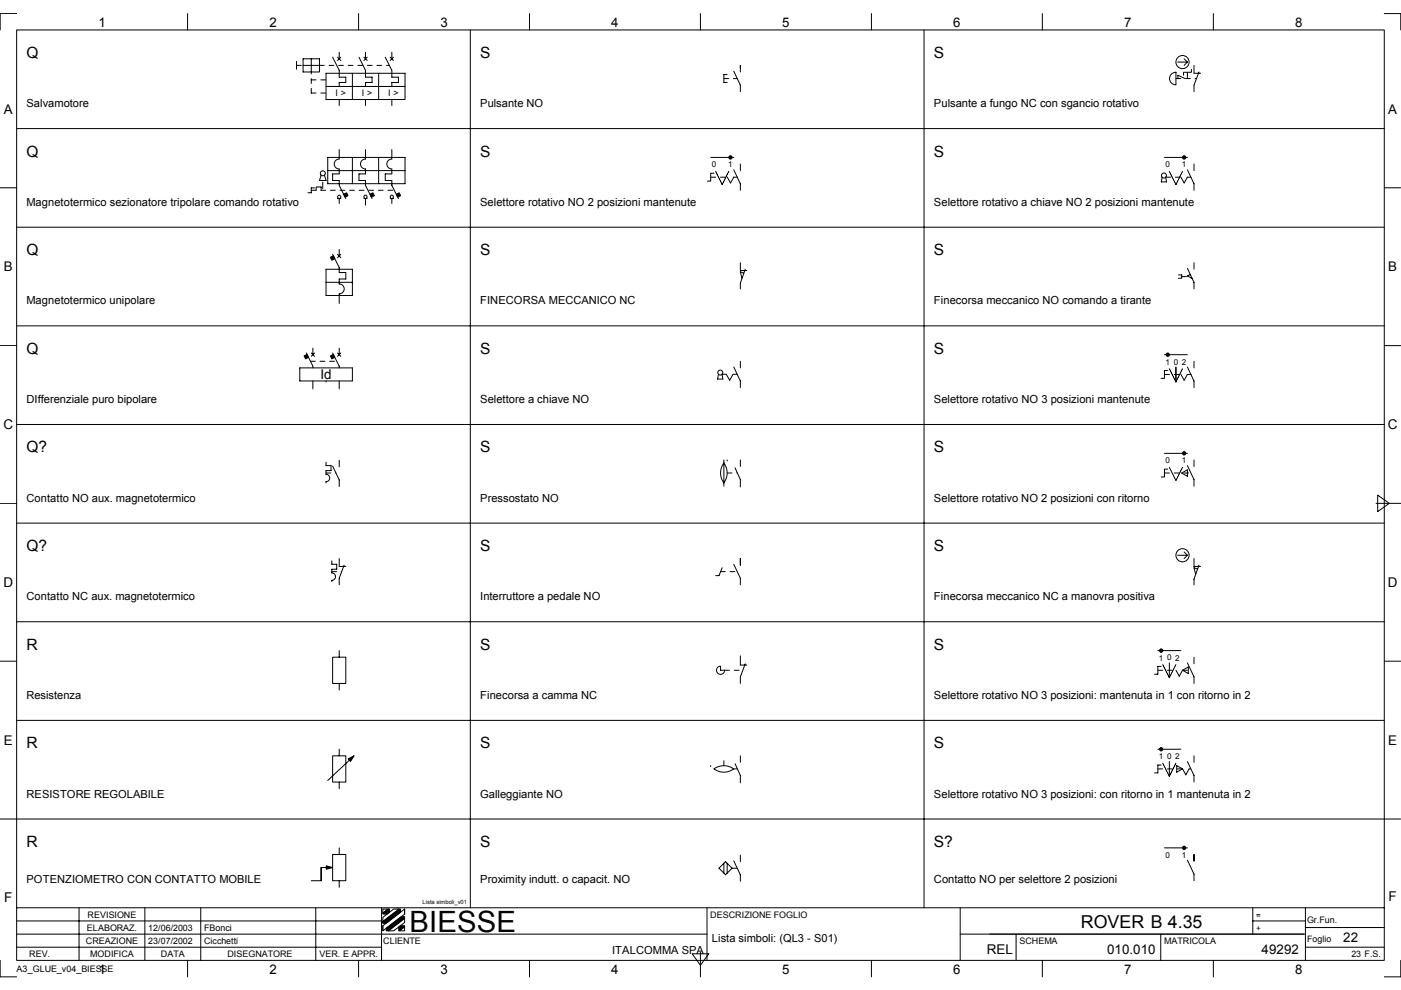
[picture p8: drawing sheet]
<svg xmlns="http://www.w3.org/2000/svg" width="297mm" height="210mm" viewBox="0 0 297 210" stroke-linecap="round" stroke-linejoin="round" font-family="sans-serif">
<g fill="none" stroke="#000" stroke-width=".21">
<path d="M3.5 6.3h290v197.3h-290zM3.5 2.9h-3.5v3.4M39.8 2.9v3.4M62.9 13v1.7M64.3 12.5h3.4v2.8h-3.4zM64.3 13.9h3.4M66 12.5v2.8M69.1 15.5h16.8v5.6h-16.8zM69.1 18.3h16.8M70.5 12.1l1.4 2.8v1.5h1.4v1.1h-1.4v.8M71.6 12.1l.7 .7M71.9 11.1v1.4"/>
<path d="M72.3 12.1l-.7 .7M74.7 15.5v5.6M76 2.9v3.4M76.1 12.1l1.4 2.8v1.5h1.4v1.1h-1.4v.8M77.1 12.1l.7 .7M77.5 11.1v1.4M77.8 12.1l-.7 .7M80.3 15.5v5.6M81.7 12.1l1.4 2.8v1.5h1.4v1.1h-1.4v.8M82.7 12.1l.7 .7M83.1 11.1v1.4M83.4 12.1l-.7 .7"/>
<path d="M99.7 6.3v186.2M112.3 2.9v3.4M148.5 2.9v3.4M154.2 15.8h-.7v1.7h.7M155.6 15.1l1.4 3v1.3M157 13.9v1.4M184.8 2.9v3.4M195.9 6.3v186.2M221 2.9v3.4M249.3 15.3a1.33 1.33 0 0 0-1.3 1.3 1.33 1.33 0 0 0 1.3 1.4M249.3 15.3v2.7M249.7 16.7v-.7l1.6 .7"/>
<path d="M251.1 12.5l.7 .7h-2.1M251.8 15.3v1.4M251.8 13.2l-.7 .7M252.6 14.7v.6h-1.7v.7M253.2 13.9v1.6h1.3M254.2 15.3l-1 2.8v1.3M257.3 2.9v3.4M293.5 2.9h3.5v3.4M0 39.8h3.5M3.5 27.3h290M66.7 39.8h-.7v1.1h-.7M68.1 37.1l-.4 1.2h1.4l-.3-1.2"/>
<path d="M68.4 38.6v1.4M69.5 36.2h16.4M69.5 33.4h16.4v5.5h-16.4zM71.9 33.7a1.06 1.06 0 0 0-1 1.1 1.06 1.06 0 0 0 1 1M71.9 35.8v1.1h-1.4v1.4h1.4v1l1.4 2.8M71.9 21.1v1.3M71.9 31.7v2M74.7 33.4v5.5M77.5 31.7v2a1.06 1.06 0 0 0-1.1 1.1 1.06 1.06 0 0 0 1.1 1v1.1h-1.4v1.4h1.4v1l1.4 2.8M77.5 21.1v1.3M80.3 33.4v5.5M83.1 31.7v2a1.06 1.06 0 0 0-1.1 1.1 1.06 1.06 0 0 0 1.1 1v1.1h-1.4v1.4h1.4v1l1.4 2.8"/>
<path d="M83.1 21.1v1.3M150.7 33.4h4.9M151.4 36.7h-.7v1.7h-.7M151.7 36.3l1.4 2.8 1.4-2.8M154.2 37.5l.7 1.3 .7-1.2M155.6 36l1.4 2.9v1.4M157 34.8v1.4M246.4 37.6l-.2 1h1.1l-.1-1M246.9 33.4h4.9M247.9 36.3l1.4 2.8 1.4-2.8M250.4 37.5l.7 1.3 .7-1.2M251.8 36l1.4 2.9v1.4"/>
<path d="M253.2 34.8v1.4M293.5 39.8h3.5M3.5 48.2h290M67 40.3v-.7h1.1v.7M69.1 57.1h5.6v5.6h-5.6zM69.1 59.9h5.6M70.5 53.9l1.4 2.8v1.1h1.4v1.4h-1.4v1M71.6 42.1h.7M71.6 53.9l.7 .7M71.9 42.1v1M71.9 52.9v1.4M72.3 53.9l-.7 .7"/>
<path d="M74.7 59.9h.1M77.1 42.1h.7M77.5 42.1v1.4M82.7 42.1h.7M83.1 42.1v1M157 55.7v1.7h1.3M157.7 57.9l-.7-.3 .3 1.4M158 57.1l-1 2.9v1.3M249.8 58.3h.7v.7h-.7M251.8 56.9l1.4 3M252.4 58.2l-.7 .3 1.1 .6M253.2 55.7v1.4"/>
<path d="M253.2 59.9v1.4M0 73.3h3.5M3.5 69.1h290M63.6 78h11.1v2.8h-11.1zM65 74.8l1.3 2.8v.4M66 74.8l.7 .7M66.3 73.8v1.4M66.7 74.8l-.7 .7M70.5 74.8l1.4 2.8v.4M71.6 74.8l.7 .7M71.9 60.2a1.06 1.06 0 0 1 1.1 1.1 1.06 1.06 0 0 1-1.1 1M71.9 62.3v2"/>
<path d="M71.9 73.8v1.4M72.3 74.8l-.7 .7M152.3 79.4l-.2 1h1.2l-.2-1M154 79.4l.7 1.2 .7-1.2M155.6 77.8l1.4 3v1.4M157 76.6v1.4M246.9 75.2h4.9M247.6 78.5h-.7v1.7h-.7M247.9 78.2l1.4 2.8M249.3 77.8v3.2M250.4 79.4l.7 1.2 .7-1.2M250.7 78.2l-1.4 2.8"/>
<path d="M251.8 77.8l1.4 3v1.4M253.2 76.6v1.4M293.5 73.3h3.5M3.5 90h290M66.3 80.8v1.6M69.1 80.8h.1M69.1 98v.7h1.1v1.1h-1.1v.8a.78 .78 0 0 1 .8 .7 .78 .78 0 0 1-.8 .8v.3M70.5 98.8l1.4 3v1.3M71.9 80.8v1.6M71.9 97.6v1.4M153.5 98.2a3.5 3.5 0 0 0-.1 4.1M153.5 97.5v5.6"/>
<path d="M153.5 98.2a3.5 3.5 0 0 1 0 4.2M154.2 97.5h.1M155.8 99.2l1.2 2.5v1.6M157 97.5v1.4M246.9 96.1h4.9M247.6 99.5h-.7v1.6h-.7M247.9 99.1l1.4 2.8 1.4-2.8M251.8 98.7l1.4 3v1.4M253.2 97.5v1.4M0 106.7h3.5M3.5 110.9h290M70.4 118.9v.7h1v1.1h-1l-.1 .8a.78 .78 0 0 1 .8 .8 .78 .78 0 0 1-.8 .7l.1 .3"/>
<path d="M71.9 118.4v1.7h1.4M73 119.8l-1.1 2.8v1.4M155.6 119.6l1.4 3v1.4M157 118.4v1.4M250.5 100.3l1.3 .7v-1.4l-1.3 .7M251.1 117l.7 .7h-2.1M251.8 117.7l-.7 .7M253.2 118.4v1.7h1.3M254.2 119.8l-1 3v1.2M291.8 106.7h5.2M292.1 105l2.5 1.7-2.5 1.8zM3.5 131.8h290"/>
<path d="M70.5 139.3h2.8v5.6h-2.8zM71.9 137.9v1.4M153.1 120.4l-.7 1.6h-.7M157 139v2h1.3M245.5 137.9h4.9M253.2 139.3v1.4M253.9 120.7l-.7-.3 .3 1.3M0 140.2h3.5M3.5 152.7h290M71.9 144.9v1.4M71.9 158.9v1.4M152.8 141.2a.87 .87 0 0 0-.9 .9 .87 .87 0 0 0 .9 .9 .87 .87 0 0 0 .8-.9h-.8v-.8"/>
<path d="M158 140.7l-1 2.8v1.4M245.5 158.9h4.9M246.2 141.3h-.7v1.7h-.7M246.5 140.9l1.4 2.8M247.9 140.5v3.2M249.3 140.9l-1.4 2.8M249.3 142.1l.7 1.2M250.7 142.1l1.2-.7v1.4zM250.7 142.1l-.7 1.3M251.8 140.5l1.4 3v1.4M293.5 140.2h3.5M0 173.7h297"/>
<path d="M70.5 160.3h2.8v5.5h-2.8zM71.9 165.8v1.4M71.9 179.8v1.4M75.1 160.3l-5.6 5.2M150.7 162.3h.1M151.4 163a3.4 3.4 0 0 0 4.1 0M151.4 163a3.5 3.5 0 0 1 4.2 0M153.5 161.3v1M155.8 161.9l1.2 2.5v1.6M157 160.3v1.3M246.2 162.2h-.7v1.7h-.7M246.5 161.8l1.4 2.8"/>
<path d="M246.9 179.8h4.9M247.9 161.5v3.1M249.3 161.8l-1.4 2.8M249.5 162.3l1.2 .7-1.2 .7zM250.7 163l.7 1.3M251.8 161.5l1.4 2.9v1.4M252.1 163l-.7 1.3M253.2 160.3v1.3M3.5 192.5h290M3.5 198.1h146.4M3.5 195.3h77.4M16.8 192.5v11.1"/>
<path d="M30.7 192.5v11.1M42.6 192.5v11.1M66.9 192.5v11.1M68.1 183.9v2.8h-2.1M68.1 183.9v2.8M68.1 183.9h2.4M70.5 181.2h2.8v5.5h-2.8zM71.9 186.7v1.4M80.9 192.5v11.1M81.2 196.3l4.6-3.6v1.1l-4.6 3.6zM81.2 194.5l2.3-1.8h1.1l-3.4 2.7zM81.2 192.7h1.1l-1.1 .9z"/>
<path d="M81.2 195.4v.3M81.2 196.3v1M82.3 197.4l3.5-2.7v.9l-2.3 1.8zM84.7 197.4l1.1-.9v.9zM85.8 192.7v1.1M149.9 192.5v11.1M153.5 183v2.1M153.8 182.7l1.4 1.4-1.4 1.4-1.4-1.4zM154.2 183v2.1M155.6 182.5l1.4 3v1.4M157 181.3v1.4M203.6 198.1h73.2"/>
<path d="M203.6 192.5v11.1M215.4 198.1v5.5M246.1 198.1v5.5M251.8 182.4l1.4 2.9v1.4M253.2 181.2v1.3M265.6 195.3h11.2M265.6 192.5v5.6M276.8 192.5v11.1M276.8 196.7h16.7M0 203.6v3.5h3.5M3.5 200.8h77.4M39.8 203.6v3.5"/>
<path d="M76 203.6v3.5M112.3 203.6v3.5M146.8 202.2h3.5l-1.8 2.5zM148.5 201.9v5.2M184.8 203.6v3.5M221 203.6v3.5M257.3 203.6v3.5M276.8 200.8h16.7M297 203.6v3.5h-3.5"/>
<circle cx="250.7" cy="13.2" r="1.4"/>
<circle cx="68.4" cy="36.7" r=".53"/>
<circle cx="246.8" cy="37.2" r=".53"/>
<circle cx="71.9" cy="41.7" r=".35"/>
<circle cx="77.5" cy="41.7" r=".35"/>
<circle cx="83.1" cy="41.7" r=".35"/>
<circle cx="152.7" cy="79" r=".53"/>
<circle cx="250.7" cy="117.7" r="1.4"/>
</g>
<g fill="#000" stroke="#000" stroke-width=".21">
<path d="M70.1 54.5l.6-.3 .3 .7-.6 .3z" fill-rule="evenodd"/>
<path d="M72.9 41.2l.6-.3 .3 .6-.6 .3z" fill-rule="evenodd"/>
<path d="M78.4 41.2l.7-.3 .3 .6-.7 .3z" fill-rule="evenodd"/>
<path d="M84 41.2l.6-.3 .3 .6-.6 .3z" fill-rule="evenodd"/>
<path d="M64.5 75.5l.6-.4 .3 .7-.6 .3z" fill-rule="evenodd"/>
<path d="M70.1 75.5l.6-.4 .3 .7-.6 .3z" fill-rule="evenodd"/>
<path d="M73.8 160.9l1.3-.6-.8 1.1z" fill-rule="evenodd"/>
<path d="M69.2 183.6l1.3 .3-1.3 .4z" fill-rule="evenodd"/>
<path d="M81.2 193.6l1.1-.9h.3v.7l-.5 .4h-.9z" fill-rule="evenodd"/>
<path d="M81.9 196.8l3.2-2.4h.7v.3l-3.5 2.7h-.4z" fill-rule="evenodd"/>
<path d="M81.2 195.4l3.4-2.7h.3v.7l-3 2.3h-.7z" fill-rule="evenodd"/>
<path d="M84.5 196.6l.4-.3h.9v.2l-1.1 .9h-.2z" fill-rule="evenodd"/>
<circle cx="154.9" cy="33.4" r=".35"/>
<circle cx="251" cy="33.4" r=".35"/>
<circle cx="247.6" cy="75.2" r=".35"/>
<circle cx="251" cy="96.1" r=".35"/>
<circle cx="246.2" cy="137.9" r=".35"/>
<circle cx="246.2" cy="158.9" r=".35"/>
<circle cx="251" cy="179.8" r=".35"/>
</g>
<g fill="none" stroke="#000" stroke-width=".21" stroke-dasharray="1 1 1 1 1 1 1 1">
<path d="M62.9 13.9h1.4M66 19.7v-4.4M66 16.9h3.1M66 19.7h3.1M67.7 13.9h14.8M153.5 16.7h2.8M249.3 16.7h4.3M150.7 37.6h3.5M155.5 37.6h.8M247.2 37.6h3.2M251.7 37.6h.8M66 40.3h17.6"/>
<path d="M250.5 58.7h1.5M65.8 76.6h5.6M153.1 79.4h.9M155.4 79.4h.9M246.9 79.4h3.5M251.7 79.4h.8M69.1 100.3h2.1M154.2 100.3h2.1M246.9 100.3h5.6M70.4 121.2h2.1M152.8 121.2h3.5M153.6 142.1h3.9"/>
<path d="M245.5 142.1h3.8M250.7 142.1h1.8M155.6 163h.7M245.5 163h5.2M252.1 163h.4M155.2 184.1h1.1"/>
</g>
<text font-size="6.2" x="86.8" y="197.7">BIESSE</text>
<text font-size="3.8" x="229.2" y="196.7">ROVER B 4.35</text>
<g font-size="3.3">
<text x="5.6" y="12.3">Q</text>
<text x="101.8" y="12.3">S</text>
<text x="198" y="12.3">S</text>
<text x="5.6" y="33.2">Q</text>
<text x="101.8" y="33.2">S</text>
<text x="198" y="33.2">S</text>
<text x="5.6" y="54.1">Q</text>
<text x="101.8" y="54.1">S</text>
<text x="198" y="54.1">S</text>
<text x="5.6" y="75">Q</text>
<text x="101.8" y="75">S</text>
<text x="198" y="75">S</text>
<text x="5.6" y="95.9">Q?</text>
<text x="101.8" y="95.9">S</text>
<text x="198" y="95.9">S</text>
<text x="5.6" y="116.8">Q?</text>
<text x="101.8" y="116.8">S</text>
<text x="198" y="116.8">S</text>
<text x="5.6" y="137.8">R</text>
<text x="101.8" y="137.8">S</text>
<text x="198" y="137.8">S</text>
<text x="5.6" y="158.7">R</text>
<text x="101.8" y="158.7">S</text>
<text x="198" y="158.7">S</text>
<text x="5.6" y="179.6">R</text>
<text x="101.8" y="179.6">S</text>
<text x="198" y="179.6">S?</text>
</g>
<g font-size="2.9">
<text x="67.9" y="80.4">Id</text>
<text x=".8" y="91">C</text>
<text x="294.2" y="91">C</text>
<text x=".8" y="124.4">D</text>
<text x="294.2" y="124.4">D</text>
<text x=".9" y="191.3">F</text>
<text x="294.4" y="191">F</text>
<text x="209.2" y="202.2">REL</text>
</g>
<g font-size="2.8">
<text x="20.9" y="5.7">1</text>
<text x="57.1" y="5.7">2</text>
<text x="93.4" y="5.7">3</text>
<text x="129.6" y="5.7">4</text>
<text x="165.8" y="5.7">5</text>
<text x="202.1" y="5.7">6</text>
<text x="238.3" y="5.7">7</text>
<text x="274.6" y="5.7">8</text>
<text x=".8" y="24.1">A</text>
<text x="294.3" y="24.1">A</text>
<text x=".8" y="57.5">B</text>
<text x="294.3" y="57.5">B</text>
<text x=".8" y="157.9">E</text>
<text x="294.3" y="157.9">E</text>
<text x="234.7" y="202.2">010.010</text>
<text x="267.5" y="202.2">49292</text>
<text x="284.8" y="199.8">22</text>
<text x="20.9" y="206.5">1</text>
<text x="57.1" y="206.5">2</text>
<text x="93.4" y="206.5">3</text>
<text x="129.6" y="206.5">4</text>
<text x="165.8" y="206.5">5</text>
<text x="202.1" y="206.5">6</text>
<text x="238.3" y="206.5">7</text>
<text x="274.6" y="206.5">8</text>
</g>
<g font-size="2.4">
<text x="5.6" y="22.7">Salvamotore</text>
<text x="101.8" y="22.7">Pulsante NO</text>
<text x="198" y="22.7">Pulsante a fungo NC con sgancio rotativo</text>
<text x="5.6" y="43.6">Magnetotermico sezionatore tripolare comando rotativo</text>
<text x="101.8" y="43.6">Selettore rotativo NO 2 posizioni mantenute</text>
<text x="198" y="43.6">Selettore rotativo a chiave NO 2 posizioni mantenute</text>
<text x="5.6" y="64.6">Magnetotermico unipolare</text>
<text x="101.8" y="64.6">FINECORSA MECCANICO NC</text>
<text x="198" y="64.6">Finecorsa meccanico NO comando a tirante</text>
<text x="5.6" y="85.5">DIfferenziale puro bipolare</text>
<text x="101.8" y="85.5">Selettore a chiave NO</text>
<text x="198" y="85.5">Selettore rotativo NO 3 posizioni mantenute</text>
<text x="5.6" y="106.4">Contatto NO aux. magnetotermico</text>
<text x="101.8" y="106.4">Pressostato NO</text>
<text x="198" y="106.4">Selettore rotativo NO 2 posizioni con ritorno</text>
<text x="5.6" y="127.3">Contatto NC aux. magnetotermico</text>
<text x="101.8" y="127.3">Interruttore a pedale NO</text>
<text x="198" y="127.3">Finecorsa meccanico NC a manovra positiva</text>
<text x="5.6" y="148.2">Resistenza</text>
<text x="101.8" y="148.2">Finecorsa a camma NC</text>
<text x="198" y="148.2">Selettore rotativo NO 3 posizioni: mantenuta in 1 con ritorno in 2</text>
<text x="5.6" y="169.1">RESISTORE REGOLABILE</text>
<text x="101.8" y="169.1">Galleggiante NO</text>
<text x="198" y="169.1">Selettore rotativo NO 3 posizioni: con ritorno in 1 mantenuta in 2</text>
<text x="5.6" y="187.2">POTENZIOMETRO CON CONTATTO MOBILE</text>
<text x="101.8" y="187.2">Proximity indutt. o capacit. NO</text>
<text x="198" y="187.2">Contatto NO per selettore 2 posizioni</text>
<text x="129.8" y="202.2">ITALCOMMA SPA</text>
<text x="150.9" y="199.7">Lista simboli: (QL3 - S01)</text>
</g>
<g font-size="1.9">
<text x="71.2" y="20.4">I &gt;</text>
<text x="76.7" y="20.4">I &gt;</text>
<text x="82.3" y="20.4">I &gt;</text>
<text x="18.4" y="197.4">ELABORAZ.</text>
<text x="18.6" y="194.6">REVISIONE</text>
<text x="31.4" y="197.4">12/06/2003</text>
<text x="43.3" y="197.4">FBonci</text>
<text x="150.6" y="194.6">DESCRIZIONE FOGLIO</text>
<text x="277.1" y="195.6">Gr.Fun.</text>
<text x="6.2" y="202.9">REV.</text>
<text x="18.2" y="200.1">CREAZIONE</text>
<text x="19.1" y="202.9">MODIFICA</text>
<text x="31.4" y="200.1">23/07/2002</text>
<text x="34.1" y="202.9">DATA</text>
<text x="43.3" y="200.1">Cicchetti</text>
<text x="48.2" y="202.9">DISEGNATORE</text>
<text x="67.7" y="202.9">VER. E APPR.</text>
<text x="81.3" y="200.1">CLIENTE</text>
<text x="216.1" y="200.1">SCHEMA</text>
<text x="246.8" y="200.1">MATRICOLA</text>
<text x="277.1" y="199.8">Foglio</text>
<text x="286.5" y="202.9">23 F.S.</text>
<text x="3.5" y="206.1">A3_GLUE_v04_BIESSE</text>
</g>
<g font-size="1.7">
<text x="150.9" y="35.5">0</text>
<text x="154.4" y="35.5">1</text>
<text x="247.1" y="35.5">0</text>
<text x="250.6" y="35.5">1</text>
<text x="247.1" y="77.3">1</text>
<text x="248.9" y="77.3">0</text>
<text x="250.6" y="77.3">2</text>
<text x="247.1" y="98.2">0</text>
<text x="250.6" y="98.2">1</text>
<text x="245.7" y="140.1">1</text>
<text x="247.5" y="140">0</text>
<text x="249.2" y="140.1">2</text>
<text x="245.7" y="161">1</text>
<text x="247.5" y="161">0</text>
<text x="249.2" y="161">2</text>
<text x="247.1" y="181.9">0</text>
<text x="250.6" y="181.9">1</text>
<text x="266.3" y="194.6">=</text>
<text x="266.3" y="197.4">+</text>
</g>
<text font-size="1.2" x="89.6" y="191.8">Lista simboli_v01</text>
</svg>
